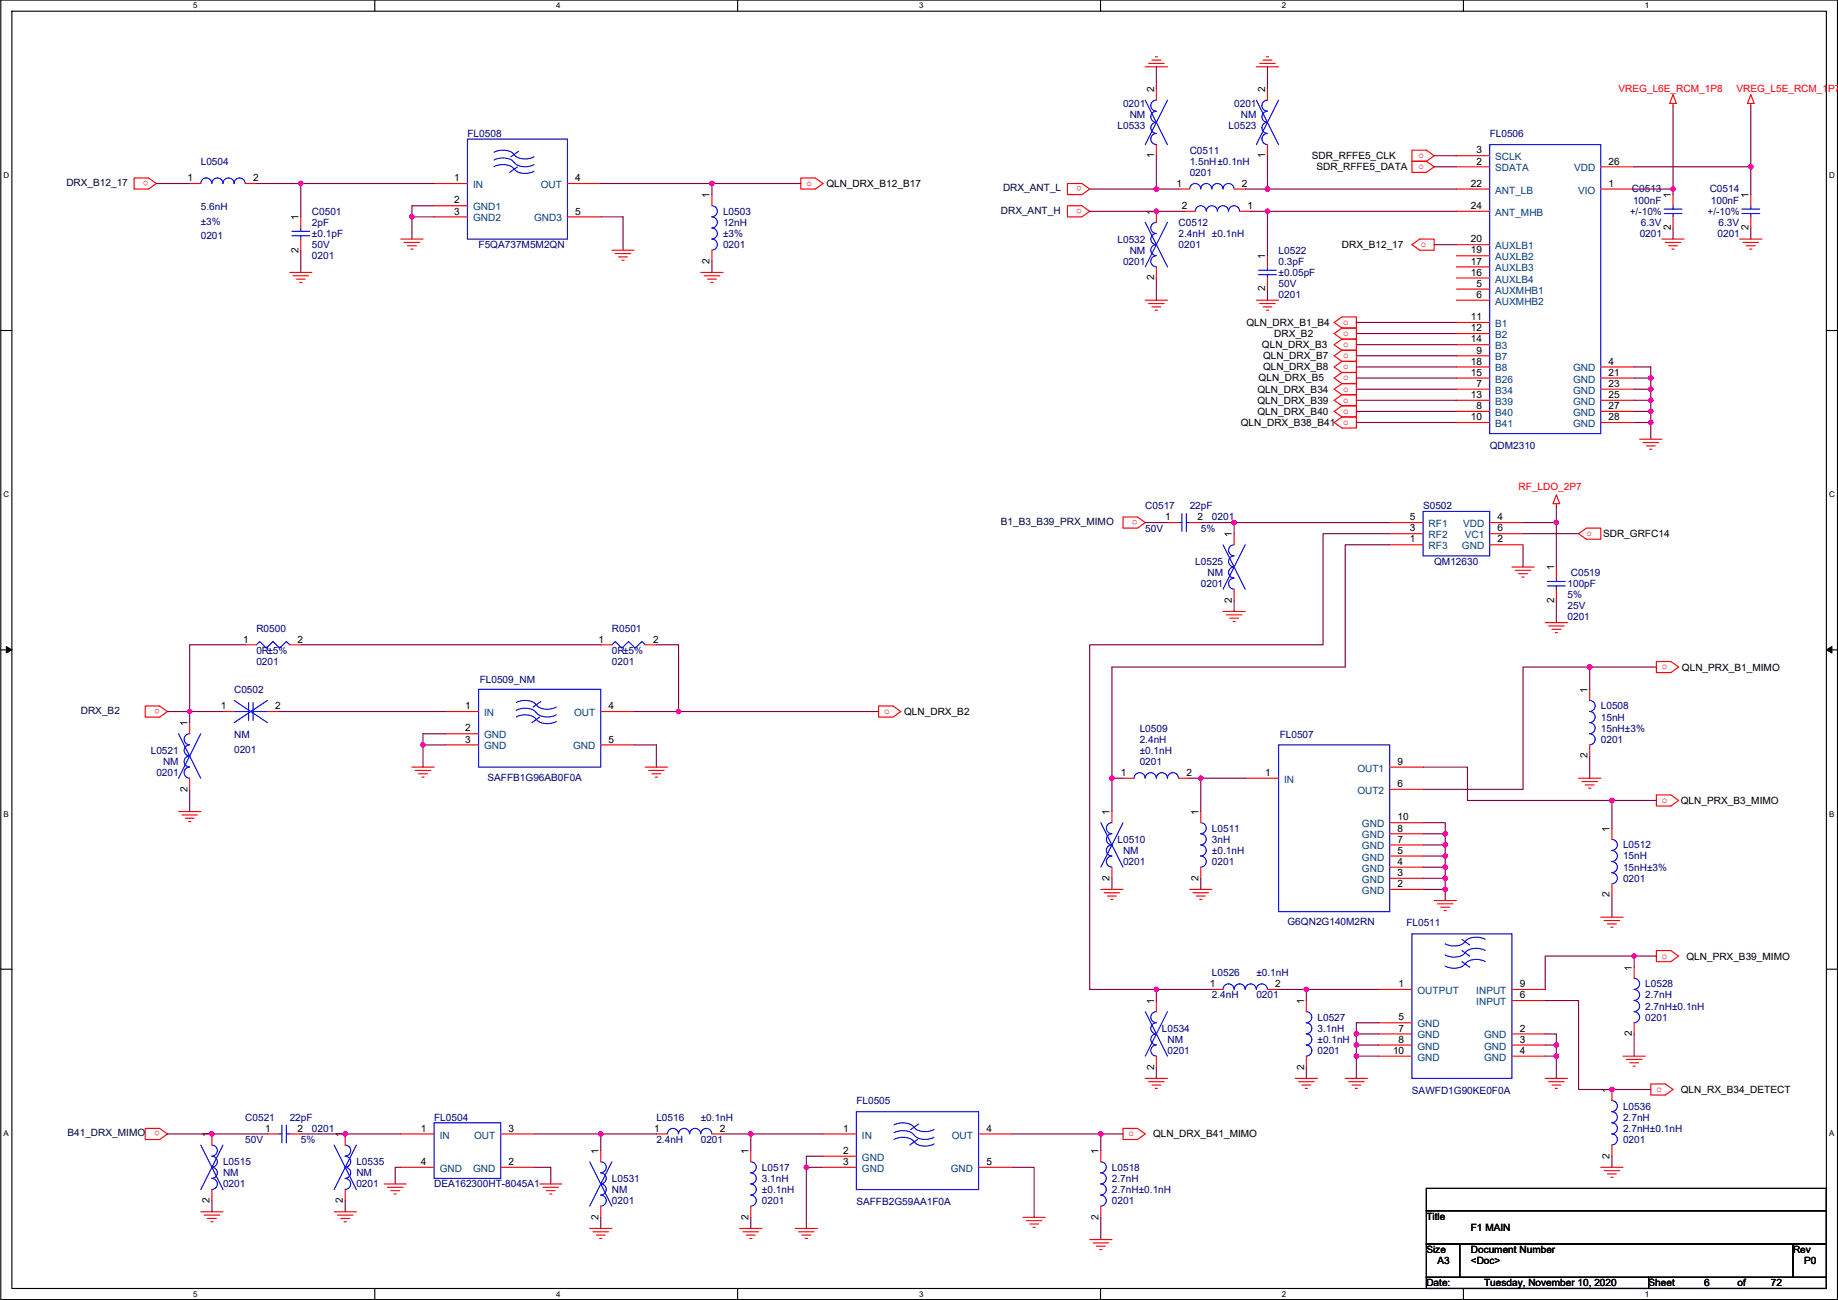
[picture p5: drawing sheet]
<svg xmlns="http://www.w3.org/2000/svg" width="420mm" height="297mm" viewBox="0 0 420 297" stroke-linecap="round" stroke-linejoin="round" font-family="sans-serif">
<path d="M.2 0h419.8v296.9h-419.8zM2.7 2.6h414.8v291.8h-414.8z" fill="none" stroke="#000" stroke-width=".25"/>
<g fill="#fff">
<path d="M44.2 .3h1v2h-1z"/>
<path d="M44.2 294.7h1v2h-1z"/>
</g>
<path d="M85.7 0v2.6M85.7 294.4v2.5" fill="none" stroke="#000" stroke-width=".25"/>
<g fill="#fff">
<path d="M127.1 .3h1v2h-1z"/>
<path d="M127.1 294.7h1v2h-1z"/>
</g>
<path d="M168.6 0v2.6M168.6 294.4v2.5" fill="none" stroke="#000" stroke-width=".25"/>
<g fill="#fff">
<path d="M210.1 .3h1v2h-1z"/>
<path d="M210.1 294.7h1v2h-1z"/>
</g>
<path d="M251.6 0v2.6M251.6 294.4v2.5" fill="none" stroke="#000" stroke-width=".25"/>
<g fill="#fff">
<path d="M293 .3h1v2h-1z"/>
<path d="M293 294.7h1v2h-1z"/>
</g>
<path d="M334.5 0v2.6M334.5 294.4v2.5" fill="none" stroke="#000" stroke-width=".25"/>
<g fill="#fff">
<path d="M376 .3h1v2h-1z"/>
<path d="M376 294.7h1v2h-1z"/>
<path d="M.8 39h1.3v2.1h-1.3z"/>
<path d="M418.1 39h1.3v2.1h-1.3z"/>
<path d="M.8 112h1.3v2h-1.3z"/>
<path d="M418.1 112h1.3v2h-1.3z"/>
</g>
<path d="M.2 75.5h2.5M417.5 75.5h2.5" fill="none" stroke="#000" stroke-width=".25"/>
<g fill="#fff">
<path d="M.8 185h1.2v2h-1.2z"/>
<path d="M418.1 185h1.2v2h-1.2z"/>
</g>
<path d="M.2 148.5h2.5M417.5 148.5h2.5" fill="none" stroke="#000" stroke-width=".25"/>
<path d="M1.4 147.7l1.3 .8-1.3 .7zM417.5 148.5l1.3-.8v1.5z" fill="#000" stroke="#000" stroke-width=".23"/>
<g fill="#fff">
<path d="M.8 257.9h1.2v2h-1.2z"/>
<path d="M418.1 257.9h1.2v2h-1.2z"/>
</g>
<path d="M.2 221.4h2.5M417.5 221.4h2.5M326.1 271.5h91.4v5.1h-91.4zM326.1 276.6h91.4v7.6h-91.4zM326.1 291.9h50.8v2.5h-50.8zM326.1 284.2h7.6v7.7h-7.6zM333.7 284.2h76.2v7.7h-76.2zM376.9 291.9h40.6v2.5h-40.6zM409.9 284.2h7.6v7.7h-7.6z" fill="none" stroke="#000" stroke-width=".25"/>
<g fill="none" stroke="#f00" stroke-width=".25">
<path d="M261.8 15.3h5.1M262.6 14.5h3.5M263.3 13.7h2.1M264.1 13h.5M287.2 15.3h5.1M288 14.5h3.5M288.7 13.7h2.1M289.5 13h.5M264.3 33v2.6M264.3 20.3v2.6M289.7 33v2.6M289.7 20.3v2.6"/>
<path d="M322.8 34.3h3.3l1.7 1.3-1.7 1.3h-3.3zM322.8 36.9h3.3l1.7 1.2-1.7 1.3h-3.3zM332.9 38.1h7.6M332.9 35.6h7.6M365.9 38.1h7.7M382.4 23.6v.6M382.4 21.6l.8 2h-1.5zM400.2 23.6v.6M400.2 21.6l.8 2h-1.5zM30.7 40.7h3.3l1.7 1.2-1.7 1.3h-3.3zM43.4 41.9h2.5M56.1 41.9h2.5"/>
<path d="M68.8 49.6v2.5M68.8 54.6v2.6M91.6 54.6h5.1M92.4 55.4h3.5M93.1 56.2h2.1M93.9 56.9h.5M99.2 41.9h7.7M99.2 49.6h7.7M99.2 47h7.7M129.7 41.9h7.6M129.7 49.6h7.6M139.9 57.2h5.1"/>
<path d="M140.6 57.9h3.6M141.4 58.7h2M142.2 59.5h.5M162.7 44.5v2.5M162.7 57.2v2.5M183.1 40.7h3.3l1.7 1.2-1.7 1.3h-3.3zM244 41.9h3.3l1.8 1.3-1.8 1.3h-3.3zM244 47h3.3l1.8 1.3-1.8 1.3h-3.3zM264.3 48.3v2.5M269.4 43.2h2.6M270.7 48.3h2.5M282.1 43.2h2.6"/>
<path d="M283.4 48.3h2.5M289.7 58.4v2.6M322.8 55.9l1.7-1.3h3.3v2.6h-3.3zM332.9 55.9h7.6M332.9 58.4h7.6M332.9 43.2h7.6M332.9 48.3h7.6M365.9 43.2h7.7M379.9 54.6h5.1M380.7 55.4h3.5M381.4 56.2h2.1M382.2 56.9h.5"/>
<path d="M382.4 44.5v2.5M382.4 49.6v2.5M397.7 54.6h5.1M398.5 55.4h3.5M399.2 56.2h2M400 56.9h.5M400.2 44.5v2.5M400.2 49.6v2.5M66.2 62.3h5.1M67 63h3.5M67.7 63.8h2.1M68.5 64.5h.5"/>
<path d="M160.2 62.3h5.1M161 63h3.5M161.7 63.8h2.1M162.5 64.5h.5M261.8 68.6h5.1M262.6 69.4h3.5M263.3 70.1h2.1M264.1 70.9h.5M264.3 61v2.5M287.2 68.6h5.1M288 69.4h3.5M288.7 70.1h2.1"/>
<path d="M289.5 70.9h.5M289.7 63.5v2.6M305 73.7l1.8-1.3h3.3v2.6h-3.3zM306.8 75h3.3v2.5h-3.3M306.8 77.5h3.3v2.5h-3.3M306.8 75l-1.8 1.2 1.8 1.3M306.8 77.5l-1.8 1.3 1.8 1.2M332.9 66.1h7.6M332.9 78.8h7.6M332.9 68.6h7.6M332.9 73.7h7.6M332.9 76.2h7.6"/>
<path d="M332.9 63.5h7.6M332.9 61h7.6M305 96.5l1.8-1.2h3.3v2.5h-3.3zM306.8 80h3.3v2.6h-3.3M306.8 82.6h3.3v2.5h-3.3M306.8 85.1h3.3v2.6h-3.3M306.8 87.7h3.3v2.5h-3.3M306.8 90.2h3.3v2.5h-3.3M306.8 92.7h3.3v2.6h-3.3M306.8 80l-1.8 1.3 1.8 1.3M306.8 82.6l-1.8 1.2 1.8 1.3M306.8 85.1l-1.8 1.3 1.8 1.3"/>
<path d="M306.8 87.7l-1.8 1.2 1.8 1.3M306.8 90.2l-1.8 1.3 1.8 1.2M306.8 92.7l-1.8 1.3 1.8 1.3M332.9 94h7.6M332.9 96.5h7.6M332.9 81.3h7.6M332.9 88.9h7.6M332.9 91.5h7.6M332.9 83.8h7.6M332.9 86.4h7.6M365.9 83.8h7.7M365.9 86.4h7.7"/>
<path d="M365.9 88.9h7.7M365.9 91.5h7.7M365.9 94h7.7M365.9 96.5h7.7M256.7 118.1h3.3l1.8 1.3-1.8 1.3h-3.3zM266.9 119.4h2.5M272 119.4h2.5M317.7 119.4h7.6M340.5 119.4h7.7M355.8 115.1v.5M355.8 113.1l.7 2h-1.5zM374.8 100.4h5.1"/>
<path d="M375.6 101.1h3.5M376.4 101.9h2M377.1 102.6h.5M279.6 139.7h5.1M282.1 121.9v2.6M282.1 134.6v2.6M317.7 121.9h7.6M317.7 124.5h7.6M340.5 121.9h7.7M340.5 124.5h7.7M345.6 129.6h5.1M346.4 130.3h3.5"/>
<path d="M347.1 131.1h2.1M347.9 131.8h.5M355.8 129.6v2.5M355.8 134.6v2.6M360.9 121.9l1.7-1.2h3.3v2.5h-3.3zM56.1 147.3h2.5M66.2 147.3h2.6M137.3 147.3h2.6M147.5 147.3h2.5M280.3 140.5h3.6M281.1 141.2h2M281.9 142h.5"/>
<path d="M353.2 142.3h5.1M354 143h3.6M354.8 143.8h2M355.5 144.5h.5M363.4 157.5v2.5M378.6 151.2h3.3l1.8 1.2-1.8 1.3h-3.3zM33.2 161.3h3.3l1.8 1.3-1.8 1.3h-3.3zM43.4 165.1v2.6M43.4 177.8v2.6M51 162.6h2.5M61.1 162.6h2.6M94.2 175.3h5"/>
<path d="M94.9 176h3.6M95.7 176.8h2M96.4 177.6h.6M101.8 162.6h7.6M101.8 167.7h7.6M101.8 170.2h7.6M137.3 162.6h7.7M137.3 170.2h7.7M147.5 175.3h5.1M148.3 176h3.5M149 176.8h2.1M149.8 177.6h.5"/>
<path d="M200.8 161.3h3.3l1.8 1.3-1.8 1.3h-3.3zM256.7 177.8h2.6M269.4 177.8h2.6M284.7 177.8h7.6M317.7 175.3h7.6M360.9 177.8h5M361.6 178.6h3.6M362.4 179.3h2M363.4 170.2v2.5M40.8 185.4h5.1M41.6 186.2h3.5M42.3 187h2.1"/>
<path d="M43.1 187.7h.5M254.2 185.4v2.6M254.2 198.1v2.6M274.5 185.4v2.6M274.5 198.1v2.6M317.7 198.1h7.6M317.7 195.6h7.6M317.7 193.1h7.6M317.7 190.5h7.6M317.7 180.4h7.6M317.7 188h7.6M363.1 180.1h.6"/>
<path d="M368.5 189.3v2.5M378.6 181.6h3.3l1.8 1.3-1.8 1.3h-3.3zM251.6 203.2h5.1M252.4 204h3.6M253.2 204.7h2M253.9 205.5h.5M272 203.2h5M272.7 204h3.6M273.5 204.7h2M274.2 205.5h.6M317.7 203.2h7.6M317.7 200.7h7.6"/>
<path d="M327.8 205.8h5.1M328.6 206.5h3.6M329.4 207.3h2M330.1 208h.5M365.9 209.6h5.1M366.7 210.3h3.6M367.5 211.1h2M368.2 211.9h.5M368.5 202v2.5M378.6 217.2h3.3l1.8 1.3-1.8 1.2h-3.3zM264.3 228.6v2.6M277 226.1h2.6"/>
<path d="M289.7 226.1h2.6M298.6 228.6v2.6M315.1 226.1h7.7M315.1 233.7h7.7M315.1 236.2h7.7M315.1 238.8h7.7M345.6 236.2h7.6M345.6 238.8h7.6M345.6 228.6h7.6M345.6 226.1h7.6M373.6 221v2.5M373.6 233.7v2.5"/>
<path d="M33.2 257.8h3.3l1.8 1.3-1.8 1.3h-3.3zM48.4 259.1v2.5M61.1 259.1h2.6M66.2 259.1h2.6M78.9 259.1v2.5M91.6 259.1h7.6M114.5 259.1h7.6M150 259.1h2.6M162.7 259.1h2.6M188.1 259.1h7.7M223.7 259.1h7.6M256.7 257.8h3.3l1.8 1.3-1.8 1.3h-3.3z"/>
<path d="M261.8 246.4h5.1M262.6 247.2h3.5M263.3 247.9h2.1M264.1 248.7h.5M264.3 241.3v2.6M296.1 246.4h5.1M296.9 247.2h3.5M297.6 247.9h2M298.4 248.7h.5M298.6 241.3v2.6M307.5 246.4h5.1M308.3 247.2h3.5"/>
<path d="M309 247.9h2.1M309.8 248.7h.5M315.1 241.3h7.7M345.6 241.3h7.6M353.2 246.4h5.1M354 247.2h3.6M354.8 247.9h2M355.5 248.7h.5M368.5 248.9v2.6M371 241.3h5.1M371.8 242.1h3.5M372.5 242.8h2.1"/>
<path d="M373.3 243.6h.5M377.4 247.7h3.3l1.7 1.2-1.7 1.3h-3.3zM45.9 276.9h5.1M46.7 277.6h3.5M47.4 278.4h2.1M48.2 279.2h.5M48.4 271.8v2.5M76.4 276.9h5.1M77.1 277.6h3.6M77.9 278.4h2M78.7 279.2h.5M78.9 271.8v2.5"/>
<path d="M87.8 270.5h5.1M88.6 271.3h3.5M89.3 272.1h2.1M90.1 272.8h.5M91.6 266.7h7.6M114.5 266.7h7.6M123.4 270.5h5M124.1 271.3h3.6M124.9 272.1h2M125.7 272.8h.5M137.3 262.9v2.6M137.3 275.6v2.6"/>
<path d="M171.6 262.9v2.6M171.6 275.6v2.6M188.1 264.2h7.7M188.1 266.7h7.7M223.7 266.7h7.6M233.9 278.2h5M234.6 278.9h3.6M235.4 279.7h2M251.6 262.9v2.6M251.6 275.6v2.6M365.9 266.7h5.1M366.7 267.5h3.6"/>
<path d="M367.5 268.2h2M368.2 269h.5M368.5 261.6v2.6M134.8 280.7h5.1M135.6 281.5h3.5M136.3 282.2h2.1M137.1 283h.5M169.1 280.7h5.1M169.9 281.5h3.5M170.6 282.2h2M171.4 283h.5M181.8 280.7h5.1"/>
<path d="M182.6 281.5h3.5M183.3 282.2h2M184.1 283h.5M236.1 280.4h.6M249.1 283.2h5.1M249.9 284h3.5M250.6 284.8h2.1M251.4 285.5h.5"/>
</g>
<g fill="none" stroke="#00f" stroke-width=".25">
<path d="M106.9 31.8h22.8v22.8h-22.8zM112.9 34.8a4.2 4.2 0 0 1 4.4 .2l.1 .3M112.9 38.1a4.2 4.2 0 0 1 4.4 .2l.1 .3M112.9 36.6a4.2 4.2 0 0 1 4.4 .2l.1 .3M117.6 37.1a3.7 3.7 0 0 0 4.5 .5M117.6 38.6a3.7 3.7 0 0 0 4.5 .5M117.6 35.3a3.7 3.7 0 0 0 4.5 .5M118.3 38.1l-1.8 1.3M118.5 34.6l-1.7 1.2M261.8 22.9l5.1 10.1M264.3 30.5a1.26 1.26 0 0 0-1.2 1.3 1.26 1.26 0 0 0 1.2 1.2M264.3 25.4a1.27 1.27 0 0 0-1.2 1.3 1.27 1.27 0 0 0 1.2 1.3 1.26 1.26 0 0 0-1.2 1.2 1.26 1.26 0 0 0 1.2 1.3"/>
<path d="M264.3 22.9a1.26 1.26 0 0 0-1.2 1.2 1.26 1.26 0 0 0 1.2 1.3M266.9 22.9l-5.1 10.1M287.2 22.9l5.1 10.1M289.7 30.5a1.26 1.26 0 0 0-1.2 1.3 1.26 1.26 0 0 0 1.2 1.2M289.7 25.4a1.27 1.27 0 0 0-1.2 1.3 1.27 1.27 0 0 0 1.2 1.3 1.26 1.26 0 0 0-1.2 1.2 1.26 1.26 0 0 0 1.2 1.3M289.7 22.9a1.26 1.26 0 0 0-1.2 1.2 1.26 1.26 0 0 0 1.2 1.3M292.3 22.9l-5.1 10.1M340.5 33h25.4v66.1h-25.4zM45.9 41.9a1.26 1.26 0 0 1 1.3-1.2 1.26 1.26 0 0 1 1.2 1.2M48.4 41.9a1.26 1.26 0 0 1 1.3-1.2 1.26 1.26 0 0 1 1.3 1.2 1.27 1.27 0 0 1 1.2-1.2 1.27 1.27 0 0 1 1.3 1.2 1.27 1.27 0 0 1 1.3-1.2 1.27 1.27 0 0 1 1.2 1.2M66.7 52.9h4.1M66.7 53.9h4.1"/>
<path d="M68.8 52.1v.8M68.8 53.9v.7M162.7 47a1.26 1.26 0 0 1 1.3 1.3 1.26 1.26 0 0 1-1.3 1.2 1.27 1.27 0 0 1 1.3 1.3 1.27 1.27 0 0 1-1.3 1.3M162.7 52.1a1.26 1.26 0 0 1 1.3 1.3 1.26 1.26 0 0 1-1.3 1.2 1.27 1.27 0 0 1 1.3 1.3 1.27 1.27 0 0 1-1.3 1.3M261.8 50.8l5.1 10.2M264.3 50.8a1.26 1.26 0 0 0-1.2 1.3 1.26 1.26 0 0 0 1.2 1.2M264.3 53.4a1.26 1.26 0 0 0-1.2 1.2 1.26 1.26 0 0 0 1.2 1.3 1.27 1.27 0 0 0-1.2 1.2 1.27 1.27 0 0 0 1.2 1.3M264.3 58.4a1.26 1.26 0 0 0-1.2 1.3 1.26 1.26 0 0 0 1.2 1.3M266.9 50.8l-5.1 10.2M272 43.2a1.26 1.26 0 0 1 1.2-1.3 1.26 1.26 0 0 1 1.3 1.3 1.27 1.27 0 0 1 1.2-1.3 1.27 1.27 0 0 1 1.3 1.3M273.2 48.3a1.27 1.27 0 0 1 1.3-1.3 1.27 1.27 0 0 1 1.3 1.3 1.27 1.27 0 0 1 1.2-1.3 1.27 1.27 0 0 1 1.3 1.3 1.27 1.27 0 0 1 1.3-1.3 1.27 1.27 0 0 1 1.2 1.3 1.26 1.26 0 0 1 1.3-1.3 1.26 1.26 0 0 1 1.3 1.3M277 43.2a1.26 1.26 0 0 1 1.3-1.3 1.26 1.26 0 0 1 1.3 1.3 1.27 1.27 0 0 1 1.2-1.3 1.27 1.27 0 0 1 1.3 1.3"/>
<path d="M380.4 47.8h4.1M380.4 48.8h4.1M382.4 47v.8M382.4 48.8v.8M398.2 47.8h4.1M398.2 48.8h4.1M400.2 47v.8M400.2 48.8v.8M287.7 61.7h4.1M287.7 62.8h4.1M289.7 61v.7M289.7 62.8v.7"/>
<path d="M269.4 119.4h.8M270.2 117.4v4M271.2 117.4v4M271.2 119.4h.8M325.3 116.9h15.2v10.1h-15.2zM279.6 124.5l5.1 10.1M282.1 124.5a1.26 1.26 0 0 0-1.3 1.2 1.26 1.26 0 0 0 1.3 1.3M282.1 127a1.26 1.26 0 0 0-1.3 1.3 1.26 1.26 0 0 0 1.3 1.2 1.27 1.27 0 0 0-1.3 1.3 1.27 1.27 0 0 0 1.3 1.3M282.1 132.1a1.26 1.26 0 0 0-1.3 1.3 1.26 1.26 0 0 0 1.3 1.2M284.7 124.5l-5.1 10.1M353.7 132.9h4.1M353.7 133.9h4.1"/>
<path d="M355.8 132.1v.8M355.8 133.9v.7M58.6 147.3l.8-.7 1.5 1.5 1.5-1.5 1.5 1.5 1.6-1.5 .7 .7M109.4 157.5h27.9v17.8h-27.9zM139.9 147.3l.7-.7 1.6 1.5 1.5-1.5 1.5 1.5 1.5-1.5 .8 .7M40.8 167.7l5.1 10.1M43.3 167.7a1.26 1.26 0 0 0-1.2 1.2 1.26 1.26 0 0 0 1.2 1.3 1.27 1.27 0 0 0-1.2 1.3 1.27 1.27 0 0 0 1.2 1.2M43.3 172.7a1.26 1.26 0 0 0-1.2 1.3 1.26 1.26 0 0 0 1.2 1.3 1.27 1.27 0 0 0-1.2 1.2 1.27 1.27 0 0 0 1.2 1.3M45.9 167.7l-5.1 10.1M53.5 160l7.6 5.1M53.5 162.6h3.3M56.8 160.5v4.1"/>
<path d="M57.8 160.5v4.1M57.8 162.6h3.3M61.1 160l-7.6 5.1M118 160.5a4.2 4.2 0 0 1 4.3 .3l.2 .2M118 163.8a4.2 4.2 0 0 1 4.3 .3l.2 .2M118 162.3a4.2 4.2 0 0 1 4.3 .2l.2 .3M122.6 164.3a3.7 3.7 0 0 0 4.6 .5M122.6 161a3.7 3.7 0 0 0 4.6 .5M122.6 162.8a3.7 3.7 0 0 0 4.6 .5M123.4 163.9l-1.8 1.2M123.6 160.3l-1.8 1.3M259.3 177.8a1.26 1.26 0 0 1 1.2-1.2 1.26 1.26 0 0 1 1.3 1.2 1.27 1.27 0 0 1 1.2-1.2 1.27 1.27 0 0 1 1.3 1.2 1.27 1.27 0 0 1 1.3-1.2 1.27 1.27 0 0 1 1.3 1.2 1.27 1.27 0 0 1 1.2-1.2 1.27 1.27 0 0 1 1.3 1.2"/>
<path d="M292.3 170.2h25.4v38.1h-25.4zM363.4 160a1.26 1.26 0 0 1 1.2 1.3 1.26 1.26 0 0 1-1.2 1.3 1.27 1.27 0 0 1 1.2 1.2 1.27 1.27 0 0 1-1.2 1.3 1.27 1.27 0 0 1 1.2 1.3 1.27 1.27 0 0 1-1.2 1.2M363.4 167.7a1.26 1.26 0 0 1 1.2 1.2 1.26 1.26 0 0 1-1.2 1.3M251.6 188l5.1 10.1M254.2 188a1.26 1.26 0 0 0-1.3 1.2 1.26 1.26 0 0 0 1.3 1.3M254.2 190.5a1.26 1.26 0 0 0-1.3 1.3 1.26 1.26 0 0 0 1.3 1.2 1.27 1.27 0 0 0-1.3 1.3 1.27 1.27 0 0 0 1.3 1.3M254.2 195.6a1.26 1.26 0 0 0-1.3 1.3 1.26 1.26 0 0 0 1.3 1.2M256.7 188l-5.1 10.1M274.5 188a1.26 1.26 0 0 1 1.2 1.2 1.26 1.26 0 0 1-1.2 1.3M274.5 190.5a1.26 1.26 0 0 1 1.2 1.3 1.26 1.26 0 0 1-1.2 1.2 1.27 1.27 0 0 1 1.2 1.3 1.27 1.27 0 0 1-1.2 1.3M274.5 195.6a1.26 1.26 0 0 1 1.2 1.3 1.26 1.26 0 0 1-1.2 1.2M368.5 191.8a1.26 1.26 0 0 1 1.2 1.3 1.26 1.26 0 0 1-1.2 1.2 1.27 1.27 0 0 1 1.2 1.3 1.27 1.27 0 0 1-1.2 1.2 1.27 1.27 0 0 1 1.2 1.3 1.27 1.27 0 0 1-1.2 1.3 1.27 1.27 0 0 1 1.2 1.3 1.27 1.27 0 0 1-1.2 1.2"/>
<path d="M322.8 213.4h22.8v33h-22.8zM334.2 214.7l1.8 1.2M334.2 217.2l1.8 1.3M334.2 219.7l1.8 1.3M334.9 215.1a3.7 3.7 0 0 1-4.5 .5M334.9 217.7a3.7 3.7 0 0 1-4.5 .5M339.5 214.6a4.2 4.2 0 0 0-4.3 .3l-.2 .2M339.5 217.2a4.2 4.2 0 0 0-4.3 .2l-.2 .3M339.5 219.7a4.2 4.2 0 0 0-4.3 .2l-.2 .3M261.8 231.2l5.1 10.1M264.3 231.2a1.26 1.26 0 0 0-1.2 1.2 1.26 1.26 0 0 0 1.2 1.3 1.27 1.27 0 0 0-1.2 1.3 1.27 1.27 0 0 0 1.2 1.2M264.3 236.2a1.26 1.26 0 0 0-1.2 1.3 1.26 1.26 0 0 0 1.2 1.3 1.27 1.27 0 0 0-1.2 1.2 1.27 1.27 0 0 0 1.2 1.3"/>
<path d="M266.9 231.2l-5.1 10.1M282.1 226.1a1.26 1.26 0 0 0-1.3-1.3 1.26 1.26 0 0 0-1.2 1.3M289.7 226.1a1.27 1.27 0 0 0-1.3-1.3 1.27 1.27 0 0 0-1.2 1.3 1.27 1.27 0 0 0-1.3-1.3 1.27 1.27 0 0 0-1.3 1.3 1.26 1.26 0 0 0-1.2-1.3 1.26 1.26 0 0 0-1.3 1.3M298.6 231.2a1.26 1.26 0 0 1 1.3 1.2 1.26 1.26 0 0 1-1.3 1.3 1.27 1.27 0 0 1 1.3 1.2 1.27 1.27 0 0 1-1.3 1.3M298.6 236.2a1.26 1.26 0 0 1 1.3 1.3 1.26 1.26 0 0 1-1.3 1.3 1.27 1.27 0 0 1 1.3 1.2 1.27 1.27 0 0 1-1.3 1.3M334.9 220.2a3.7 3.7 0 0 1-4.5 .5M373.5 223.5a1.26 1.26 0 0 1 1.3 1.3 1.26 1.26 0 0 1-1.3 1.3 1.27 1.27 0 0 1 1.3 1.2 1.27 1.27 0 0 1-1.3 1.3 1.27 1.27 0 0 1 1.3 1.3 1.27 1.27 0 0 1-1.3 1.2 1.27 1.27 0 0 1 1.3 1.3 1.27 1.27 0 0 1-1.3 1.3M63.7 259.1h.7M64.4 257.1v4M65.5 257.1v4M65.5 259.1h.7M99.2 256.6h15.3v12.7h-15.3z"/>
<path d="M157.6 259.1a1.27 1.27 0 0 0-1.2-1.3 1.27 1.27 0 0 0-1.3 1.3 1.26 1.26 0 0 0-1.3-1.3 1.26 1.26 0 0 0-1.2 1.3M162.7 259.1a1.27 1.27 0 0 0-1.3-1.3 1.27 1.27 0 0 0-1.2 1.3 1.26 1.26 0 0 0-1.3-1.3 1.26 1.26 0 0 0-1.2 1.3M195.8 254h27.9v17.8h-27.9zM204.4 257a4.2 4.2 0 0 1 4.3 .3l.2 .3M204.4 258.8a4.2 4.2 0 0 1 4.3 .3l.2 .2M209 257.6a3.7 3.7 0 0 0 4.5 .5M209 259.3a3.7 3.7 0 0 0 4.5 .5M210 256.8l-1.8 1.3M368.5 251.5a1.26 1.26 0 0 1 1.2 1.2 1.26 1.26 0 0 1-1.2 1.3 1.27 1.27 0 0 1 1.2 1.3 1.27 1.27 0 0 1-1.2 1.2 1.27 1.27 0 0 1 1.2 1.3 1.27 1.27 0 0 1-1.2 1.3M368.5 259.1a1.26 1.26 0 0 1 1.2 1.3 1.26 1.26 0 0 1-1.2 1.2M45.9 261.6l5.1 10.2M48.4 261.6a1.26 1.26 0 0 1 1.3 1.3 1.26 1.26 0 0 1-1.3 1.3"/>
<path d="M48.4 264.2a1.26 1.26 0 0 1 1.3 1.2 1.26 1.26 0 0 1-1.3 1.3 1.27 1.27 0 0 1 1.3 1.3 1.27 1.27 0 0 1-1.3 1.2M48.4 269.3a1.26 1.26 0 0 1 1.3 1.2 1.26 1.26 0 0 1-1.3 1.3M51 261.6l-5.1 10.2M76.4 261.6l5.1 10.2M78.9 261.6a1.26 1.26 0 0 1 1.3 1.3 1.26 1.26 0 0 1-1.3 1.3M78.9 264.2a1.26 1.26 0 0 1 1.3 1.2 1.26 1.26 0 0 1-1.3 1.3 1.27 1.27 0 0 1 1.3 1.3 1.27 1.27 0 0 1-1.3 1.2M78.9 269.3a1.26 1.26 0 0 1 1.3 1.2 1.26 1.26 0 0 1-1.3 1.3M81.5 261.6l-5.1 10.2M134.8 265.5l5.1 10.1M137.3 265.5a1.26 1.26 0 0 1 1.3 1.2 1.26 1.26 0 0 1-1.3 1.3 1.27 1.27 0 0 1 1.3 1.2 1.27 1.27 0 0 1-1.3 1.3M137.3 270.5a1.26 1.26 0 0 1 1.3 1.3 1.26 1.26 0 0 1-1.3 1.2 1.27 1.27 0 0 1 1.3 1.3 1.27 1.27 0 0 1-1.3 1.3M139.9 265.5l-5.1 10.1"/>
<path d="M171.6 265.5a1.26 1.26 0 0 1 1.3 1.2 1.26 1.26 0 0 1-1.3 1.3 1.27 1.27 0 0 1 1.3 1.2 1.27 1.27 0 0 1-1.3 1.3M171.6 270.5a1.26 1.26 0 0 1 1.3 1.3 1.26 1.26 0 0 1-1.3 1.2 1.27 1.27 0 0 1 1.3 1.3 1.27 1.27 0 0 1-1.3 1.3M204.4 260.4a4.2 4.2 0 0 1 4.3 .2l.2 .3M209 260.9a3.7 3.7 0 0 0 4.5 .5M209.7 260.4l-1.7 1.2M251.6 265.5a1.26 1.26 0 0 1 1.3 1.2 1.26 1.26 0 0 1-1.3 1.3 1.27 1.27 0 0 1 1.3 1.2 1.27 1.27 0 0 1-1.3 1.3M251.6 270.5a1.26 1.26 0 0 1 1.3 1.3 1.26 1.26 0 0 1-1.3 1.2 1.27 1.27 0 0 1 1.3 1.3 1.27 1.27 0 0 1-1.3 1.3"/>
</g>
<g fill="none" stroke="#800040" stroke-width=".25">
<path d="M264.3 15.3v5M289.7 15.3v5M264.3 35.6v7.6M289.7 35.6v7.6M327.8 35.6h5.1M327.8 38.1h5.1M373.6 38.1h26.6M382.4 24.2v19M400.2 24.2v13.9M400.2 38.1v6.4M35.7 41.9h7.7M58.6 41.9h10.2"/>
<path d="M68.8 41.9v7.7M68.8 57.2v5.1M68.8 41.9h30.4M94.2 49.6h5M94.2 49.6v5M99.2 47h-5v2.6M137.3 41.9h25.4M137.3 49.6h5.1v7.6M162.7 59.7v2.6M162.7 41.9v2.6M162.7 41.9h20.4M249.1 48.3h21.6"/>
<path d="M249.1 43.2h15.2M264.3 43.2h5.1M284.7 43.2h5M285.9 48.3h3.8M289.7 48.3v10.1M289.7 48.3h43.2M289.7 43.2h43.2M327.8 55.9h5.1M373.6 43.2h8.8M382.4 43.2v1.3M382.4 52.1v2.5M400.2 52.1v2.5"/>
<path d="M264.3 63.5v5.1M289.7 66.1v2.5M310.1 78.8h22.8M310.1 73.7h22.8M310.1 76.2h22.8M310.1 81.3h22.8M310.1 83.8h22.8M310.1 86.4h22.8M310.1 88.9h22.8M310.1 91.5h22.8M310.1 94h22.8M310.1 96.5h22.8"/>
<path d="M373.6 83.8h3.8v2.6M373.6 86.4h3.8M373.6 88.9h3.8M373.6 91.5h3.8M373.6 94h3.8M373.6 96.5h3.8M377.4 86.4v2.5M377.4 88.9v2.6M377.4 91.5v2.5M377.4 94v2.5M377.4 96.5v3.9M261.8 119.4h5.1"/>
<path d="M274.5 119.4h7.6M317.7 119.4h-35.6v2.5M348.2 119.4h7.6M355.8 115.6v3.8M355.8 119.4v10.2M282.1 137.2v2.5M317.7 121.9h-15.3v25.4h-53.3v78.8h15.2M317.7 124.5h-10.2v27.9h-53.3v25.4M348.2 121.9h12.7M348.2 124.5v5.1M355.8 137.2v5.1M56.1 147.3h-12.7v15.3"/>
<path d="M68.8 147.3h68.5M150 147.3h5.1v15.3M363.4 152.4h15.2M363.4 152.4h-15.2v28h-22.9M363.4 152.4v5.1M38.3 162.6h5.1M43.4 162.6h7.6M43.4 162.6v2.5M63.7 162.6h38.1M96.7 170.2h5.1M96.7 170.2v5.1M101.8 167.7h-5.1v2.5"/>
<path d="M145 170.2h5v5.1M145 162.6h10.1M155.1 162.6h45.7M254.2 177.8v7.6M254.2 177.8h2.5M272 177.8h2.5M274.5 177.8h10.2M274.5 177.8v7.6M325.3 175.3h10.2v7.6h33M363.4 172.7v5.1M43.4 180.4v5M325.3 198.1h5.1v2.6"/>
<path d="M325.3 188h5.1v2.5M325.3 190.5h5.1M325.3 193.1h5.1M325.3 195.6h5.1M330.4 190.5v2.6M330.4 193.1v2.5M330.4 195.6v2.5M368.5 182.9v6.4M368.5 182.9h10.1M254.2 200.7v2.5M274.5 200.7v2.5M325.3 200.7h5.1"/>
<path d="M325.3 203.2h5.1v2.6M330.4 200.7v2.5M368.5 204.5v5.1M373.6 218.5h-20.4v7.6M373.6 218.5v2.5M373.6 218.5h5M264.3 226.1h12.7M264.3 226.1v2.5M292.3 226.1h6.3M298.6 226.1v2.5M298.6 226.1h16.5M315.1 233.7h-5v2.5"/>
<path d="M315.1 236.2h-5v2.6M315.1 238.8h-5v2.5M353.2 228.6h7.7v20.3h16.5M353.2 236.2h2.6v2.6M353.2 238.8h2.6v2.5M373.6 236.2v5.1M38.3 259.1h22.8M68.8 259.1h22.8M122.1 259.1h15.2M137.3 259.1v3.8M137.3 259.1h12.7M165.3 259.1h6.3"/>
<path d="M171.6 259.1v3.8M171.6 259.1h16.5M231.3 259.1h20.3M251.6 259.1v3.8M251.6 259.1h5.1M264.3 243.9v2.5M298.6 243.9v2.5M315.1 241.3h-5v5.1M353.2 241.3h2.6v5.1M48.4 274.3v2.6M78.9 274.3v2.6M91.6 266.7h-1.3v3.8"/>
<path d="M122.1 266.7h3.8v3.8M137.3 278.2v2.5M171.6 278.2v2.5M184.3 266.7h3.8M184.3 266.7v14M188.1 264.2h-3.8v2.5M231.3 266.7h5.1v11.5M251.6 278.2v5M368.5 264.2v2.5"/>
</g>
<g fill="#f0f" stroke="#f0f" stroke-width=".25">
<circle cx="184.3" cy="266.7" r=".5"/>
<circle cx="330.4" cy="193" r=".5"/>
<circle cx="330.4" cy="190.5" r=".5"/>
<circle cx="330.4" cy="195.6" r=".5"/>
<circle cx="330.4" cy="198.1" r=".5"/>
<circle cx="368.5" cy="182.9" r=".5"/>
<circle cx="382.4" cy="43.2" r=".5"/>
<circle cx="400.2" cy="38.1" r=".5"/>
<circle cx="377.4" cy="86.4" r=".5"/>
<circle cx="377.4" cy="88.9" r=".5"/>
<circle cx="377.4" cy="91.4" r=".5"/>
<circle cx="377.4" cy="96.5" r=".5"/>
<circle cx="377.4" cy="94" r=".5"/>
<circle cx="68.7" cy="41.9" r=".5"/>
<circle cx="162.7" cy="41.9" r=".5"/>
<circle cx="94.1" cy="49.5" r=".5"/>
<circle cx="96.7" cy="170.2" r=".5"/>
<circle cx="355.8" cy="119.4" r=".5"/>
<circle cx="282.1" cy="119.4" r=".5"/>
<circle cx="254.2" cy="177.8" r=".5"/>
<circle cx="373.5" cy="218.4" r=".5"/>
<circle cx="264.3" cy="226.1" r=".5"/>
<circle cx="155.1" cy="162.6" r=".5"/>
<circle cx="264.3" cy="43.2" r=".5"/>
<circle cx="363.4" cy="152.4" r=".5"/>
<circle cx="298.6" cy="226.1" r=".5"/>
<circle cx="43.3" cy="162.6" r=".5"/>
<circle cx="137.3" cy="259.1" r=".5"/>
<circle cx="171.6" cy="259.1" r=".5"/>
<circle cx="251.6" cy="259.1" r=".5"/>
<circle cx="48.4" cy="259.1" r=".5"/>
<circle cx="78.9" cy="259.1" r=".5"/>
<circle cx="368.5" cy="248.9" r=".5"/>
<circle cx="310" cy="236.2" r=".5"/>
<circle cx="310" cy="238.8" r=".5"/>
<circle cx="310" cy="241.3" r=".5"/>
<circle cx="355.8" cy="238.8" r=".5"/>
<circle cx="355.8" cy="241.3" r=".5"/>
<circle cx="289.7" cy="48.3" r=".5"/>
<circle cx="264.3" cy="48.3" r=".5"/>
<circle cx="289.7" cy="43.2" r=".5"/>
<circle cx="274.5" cy="177.8" r=".5"/>
<circle cx="330.4" cy="200.7" r=".5"/>
<circle cx="330.4" cy="203.2" r=".5"/>
</g>
<g font-size="2.3">
<text x="263.8" y="21.1" transform="rotate(-90 263.8 21.1)">2</text>
<text x="289.2" y="21.1" transform="rotate(-90 289.2 21.1)">2</text>
<text x="337.5" y="35.1">3</text>
<text x="42.9" y="41.4">1</text>
<text x="57.8" y="41.4">2</text>
<text x="103.8" y="41.4">1</text>
<text x="131.5" y="41.4">4</text>
<text x="263.8" y="36.1" transform="rotate(-90 263.8 36.1)">1</text>
<text x="289.2" y="36.1" transform="rotate(-90 289.2 36.1)">1</text>
<text x="299.9" y="36.4">SDR_RFFE5_CLK</text>
<text x="300.9" y="38.9">SDR_RFFE5_DATA</text>
<text x="337.5" y="37.6">2</text>
<text x="367.7" y="37.6">26</text>
<text x="103.8" y="46.5">2</text>
<text x="162.2" y="45.2" transform="rotate(-90 162.2 45.2)">1</text>
<text x="188.9" y="42.7">QLN_DRX_B12_B17</text>
<text x="268.9" y="42.7">1</text>
<text x="270.2" y="47.8">2</text>
<text x="283.9" y="42.7">2</text>
<text x="285.2" y="47.8">1</text>
<text x="336.2" y="42.7">22</text>
<text x="336.2" y="47.8">24</text>
<text x="367.7" y="42.7">1</text>
<text x="381.9" y="45.2" transform="rotate(-90 381.9 45.2)">1</text>
<text x="399.7" y="45.2" transform="rotate(-90 399.7 45.2)">1</text>
<text x="68.2" y="50.3" transform="rotate(-90 68.2 50.3)">1</text>
<text x="103.8" y="49">3</text>
<text x="131.5" y="49">5</text>
<text x="263.8" y="49" transform="rotate(-90 263.8 49)">1</text>
<text x="381.9" y="52.6" transform="rotate(-90 381.9 52.6)">2</text>
<text x="399.7" y="52.6" transform="rotate(-90 399.7 52.6)">2</text>
<text x="68.2" y="57.7" transform="rotate(-90 68.2 57.7)">2</text>
<text x="289.2" y="59.2" transform="rotate(-90 289.2 59.2)">1</text>
<text x="306.8" y="56.7">DRX_B12_17</text>
<text x="336.2" y="55.4">20</text>
<text x="336.2" y="57.9">19</text>
<text x="162.2" y="60.2" transform="rotate(-90 162.2 60.2)">2</text>
<text x="263.8" y="64.1" transform="rotate(-90 263.8 64.1)">2</text>
<text x="336.2" y="63">16</text>
<text x="336.2" y="60.5">17</text>
<text x="337.5" y="65.5">5</text>
<text x="289.2" y="66.6" transform="rotate(-90 289.2 66.6)">2</text>
<text x="337.5" y="68.1">6</text>
<text x="284.9" y="74.5">QLN_DRX_B1_B4</text>
<text x="291.3" y="77">DRX_B2</text>
<text x="336.2" y="73.2">11</text>
<text x="336.2" y="75.7">12</text>
<text x="288.5" y="79.5">QLN_DRX_B3</text>
<text x="288.7" y="82.1">QLN_DRX_B7</text>
<text x="336.2" y="78.2">14</text>
<text x="336.2" y="83.3">18</text>
<text x="337.5" y="80.8">9</text>
<text x="367.7" y="83.3">4</text>
<text x="287.5" y="89.7">QLN_DRX_B34</text>
<text x="287.7" y="87.2">QLN_DRX_B5</text>
<text x="288.7" y="84.6">QLN_DRX_B8</text>
<text x="336.2" y="85.9">15</text>
<text x="337.5" y="88.4">7</text>
<text x="367.7" y="85.9">21</text>
<text x="367.7" y="88.4">23</text>
<text x="287.5" y="92.2">QLN_DRX_B39</text>
<text x="287.5" y="94.8">QLN_DRX_B40</text>
<text x="336.2" y="90.9">13</text>
<text x="337.5" y="93.5">8</text>
<text x="367.7" y="90.9">25</text>
<text x="367.7" y="93.5">27</text>
<text x="283.6" y="97.3">QLN_DRX_B38_B41</text>
<text x="336.2" y="96">10</text>
<text x="367.7" y="96">28</text>
<text x="266.4" y="118.9">1</text>
<text x="273.7" y="118.9">2</text>
<text x="322.3" y="118.9">5</text>
<text x="342.3" y="118.9">4</text>
<text x="281.6" y="122.7" transform="rotate(-90 281.6 122.7)">1</text>
<text x="322.3" y="121.4">3</text>
<text x="322.3" y="124">1</text>
<text x="342.3" y="121.4">6</text>
<text x="342.3" y="124">2</text>
<text x="366.4" y="122.7">SDR_GRFC14</text>
<text x="355.2" y="130.3" transform="rotate(-90 355.2 130.3)">1</text>
<text x="281.6" y="137.7" transform="rotate(-90 281.6 137.7)">2</text>
<text x="355.2" y="137.7" transform="rotate(-90 355.2 137.7)">2</text>
<text x="55.6" y="146.8">1</text>
<text x="68" y="146.8">2</text>
<text x="136.8" y="146.8">1</text>
<text x="149.3" y="146.8">2</text>
<text x="384.5" y="153.2">QLN_PRX_B1_MIMO</text>
<text x="362.9" y="158.3" transform="rotate(-90 362.9 158.3)">1</text>
<text x="42.8" y="165.9" transform="rotate(-90 42.8 165.9)">1</text>
<text x="50.5" y="162.1">1</text>
<text x="62.9" y="162.1">2</text>
<text x="106.4" y="162.1">1</text>
<text x="106.4" y="167.1">2</text>
<text x="139.1" y="162.1">4</text>
<text x="206.7" y="163.4">QLN_DRX_B2</text>
<text x="106.4" y="169.7">3</text>
<text x="139.1" y="169.7">5</text>
<text x="362.9" y="173.3" transform="rotate(-90 362.9 173.3)">2</text>
<text x="256.2" y="177.3">1</text>
<text x="271.2" y="177.3">2</text>
<text x="289.2" y="177.3">1</text>
<text x="319.5" y="174.8">9</text>
<text x="319.5" y="179.8">6</text>
<text x="42.8" y="180.9" transform="rotate(-90 42.8 180.9)">2</text>
<text x="384.2" y="183.7">QLN_PRX_B3_MIMO</text>
<text x="253.6" y="186.2" transform="rotate(-90 253.6 186.2)">1</text>
<text x="274" y="186.2" transform="rotate(-90 274 186.2)">1</text>
<text x="319.5" y="190">8</text>
<text x="319.5" y="187.5">10</text>
<text x="367.9" y="190" transform="rotate(-90 367.9 190)">1</text>
<text x="319.5" y="197.6">4</text>
<text x="319.5" y="195.1">5</text>
<text x="319.5" y="192.5">7</text>
<text x="253.6" y="201.2" transform="rotate(-90 253.6 201.2)">2</text>
<text x="274" y="201.2" transform="rotate(-90 274 201.2)">2</text>
<text x="319.5" y="202.7">2</text>
<text x="319.5" y="200.2">3</text>
<text x="367.9" y="205" transform="rotate(-90 367.9 205)">2</text>
<text x="373" y="221.8" transform="rotate(-90 373 221.8)">1</text>
<text x="385.5" y="219.2">QLN_PRX_B39_MIMO</text>
<text x="276.5" y="225.6">1</text>
<text x="291.5" y="225.6">2</text>
<text x="319.7" y="225.6">1</text>
<text x="347.4" y="225.6">9</text>
<text x="263.8" y="229.4" transform="rotate(-90 263.8 229.4)">1</text>
<text x="298.1" y="229.4" transform="rotate(-90 298.1 229.4)">1</text>
<text x="319.7" y="233.2">5</text>
<text x="347.4" y="228.1">6</text>
<text x="319.7" y="235.7">7</text>
<text x="319.7" y="238.3">8</text>
<text x="347.4" y="235.7">2</text>
<text x="347.4" y="238.3">3</text>
<text x="373" y="236.8" transform="rotate(-90 373 236.8)">2</text>
<text x="263.8" y="244.4" transform="rotate(-90 263.8 244.4)">2</text>
<text x="298.1" y="244.4" transform="rotate(-90 298.1 244.4)">2</text>
<text x="318.4" y="240.8">10</text>
<text x="347.4" y="240.8">4</text>
<text x="367.9" y="249.7" transform="rotate(-90 367.9 249.7)">1</text>
<text x="384.2" y="249.7">QLN_RX_B34_DETECT</text>
<text x="47.9" y="259.9" transform="rotate(-90 47.9 259.9)">1</text>
<text x="60.6" y="258.6">1</text>
<text x="68" y="258.6">2</text>
<text x="78.4" y="259.9" transform="rotate(-90 78.4 259.9)">1</text>
<text x="96.2" y="258.6">1</text>
<text x="116.3" y="258.6">3</text>
<text x="136.8" y="263.7" transform="rotate(-90 136.8 263.7)">1</text>
<text x="149.5" y="258.6">1</text>
<text x="164.5" y="258.6">2</text>
<text x="171.1" y="263.7" transform="rotate(-90 171.1 263.7)">1</text>
<text x="192.7" y="258.6">1</text>
<text x="192.7" y="263.7">2</text>
<text x="225.5" y="258.6">4</text>
<text x="251.1" y="263.7" transform="rotate(-90 251.1 263.7)">1</text>
<text x="263.6" y="259.9">QLN_DRX_B41_MIMO</text>
<text x="96.2" y="266.2">4</text>
<text x="116.3" y="266.2">2</text>
<text x="192.7" y="266.2">3</text>
<text x="225.5" y="266.2">5</text>
<text x="367.9" y="264.7" transform="rotate(-90 367.9 264.7)">2</text>
<text x="47.9" y="274.9" transform="rotate(-90 47.9 274.9)">2</text>
<text x="78.4" y="274.9" transform="rotate(-90 78.4 274.9)">2</text>
<text x="136.8" y="278.7" transform="rotate(-90 136.8 278.7)">2</text>
<text x="171.1" y="278.7" transform="rotate(-90 171.1 278.7)">2</text>
<text x="251.1" y="278.7" transform="rotate(-90 251.1 278.7)">2</text>
<text x="326.1" y="278.7">Title</text>
<text x="336.2" y="281.2">F1 MAIN</text>
<text x="326.1" y="286.3">Size</text>
<text x="336.2" y="286.3">Document Number</text>
<text x="409.9" y="286.3">Rev</text>
<text x="326.1" y="293.9">Date:</text>
<text x="328.6" y="288.8">A3</text>
<text x="336.2" y="288.8">&lt;Doc&gt;</text>
<text x="339.3" y="293.9">Tuesday, November 10, 2020</text>
<text x="376.9" y="293.9">Sheet</text>
<text x="389.6" y="293.9">6</text>
<text x="397.2" y="293.9">of</text>
<text x="404.8" y="293.9">72</text>
<text x="412.4" y="288.8">P0</text>
</g>
<g font-size="2.3" fill="#f00">
<text x="370" y="21.1">VREG_L6E_RCM_1P8</text>
<text x="396.9" y="21.1">VREG_L5E_RCM_1P7</text>
<text x="34" y="41.3" transform="rotate(180 34 41.3)">o</text>
<text x="324.3" y="36.1">o</text>
<text x="324.3" y="38.7">o</text>
<text x="184.3" y="42.5">o</text>
<text x="247.3" y="42.6" transform="rotate(180 247.3 42.6)">o</text>
<text x="247.3" y="47.6" transform="rotate(180 247.3 47.6)">o</text>
<text x="324.8" y="56.5">o</text>
<text x="307" y="76.8">o</text>
<text x="307" y="74.2">o</text>
<text x="307" y="79.3">o</text>
<text x="307" y="81.9">o</text>
<text x="307" y="84.4">o</text>
<text x="307" y="86.9">o</text>
<text x="307" y="89.5">o</text>
<text x="307" y="92">o</text>
<text x="307" y="94.6">o</text>
<text x="307" y="97.1">o</text>
<text x="347.1" y="112.1">RF_LDO_2P7</text>
<text x="260" y="118.8" transform="rotate(180 260 118.8)">o</text>
<text x="362.6" y="122.5">o</text>
<text x="379.9" y="153">o</text>
<text x="36.5" y="161.9" transform="rotate(180 36.5 161.9)">o</text>
<text x="202.1" y="163.1">o</text>
<text x="379.9" y="183.5">o</text>
<text x="379.9" y="219">o</text>
<text x="378.6" y="249.5">o</text>
<text x="36.5" y="258.5" transform="rotate(180 36.5 258.5)">o</text>
<text x="258" y="259.7">o</text>
</g>
<g font-size="2.3" fill="#000080">
<text x="255.4" y="29.5">L0533</text>
<text x="256.7" y="24.4">0201</text>
<text x="258.2" y="27">NM</text>
<text x="280.8" y="29.5">L0523</text>
<text x="282.1" y="24.4">0201</text>
<text x="283.6" y="27">NM</text>
<text x="106.9" y="31.3">FL0508</text>
<text x="272" y="35.1">C0511</text>
<text x="340.5" y="31.3">FL0506</text>
<text x="45.9" y="37.6">L0504</text>
<text x="272" y="37.6">1.5nH±0.1nH</text>
<text x="272" y="40.2">0201</text>
<text x="373.1" y="44">C0513</text>
<text x="373.3" y="46.5">100nF</text>
<text x="390.8" y="44">C0514</text>
<text x="391.1" y="46.5">100nF</text>
<text x="45.9" y="48">5.6nH</text>
<text x="45.9" y="51.4">±3%</text>
<text x="71.3" y="49.1">C0501</text>
<text x="71.3" y="51.6">2pF</text>
<text x="165.3" y="49.1">L0503</text>
<text x="165.3" y="51.6">12nH</text>
<text x="269.4" y="51.6">C0512</text>
<text x="372.5" y="49.1">+/-10%</text>
<text x="375.1" y="51.6">6.3V</text>
<text x="390.3" y="49.1">+/-10%</text>
<text x="392.9" y="51.6">6.3V</text>
<text x="45.9" y="54.7">0201</text>
<text x="71.3" y="59.2">0201</text>
<text x="71.3" y="56.7">50V</text>
<text x="71.3" y="54.1">±0.1pF</text>
<text x="109.4" y="56.7">F5QA737M5M2QN</text>
<text x="165.3" y="54.1">±3%</text>
<text x="165.3" y="56.7">0201</text>
<text x="255.4" y="55.4">L0532</text>
<text x="258.2" y="58">NM</text>
<text x="269.4" y="54.1">2.4nH ±0.1nH</text>
<text x="269.4" y="56.7">0201</text>
<text x="292.3" y="58">L0522</text>
<text x="374.8" y="54.1">0201</text>
<text x="392.6" y="54.1">0201</text>
<text x="256.7" y="60.5">0201</text>
<text x="292.3" y="60.5">0.3pF</text>
<text x="292.3" y="65.6">50V</text>
<text x="292.3" y="63">±0.05pF</text>
<text x="292.3" y="68.1">0201</text>
<text x="340.5" y="102.7">QDM2310</text>
<text x="261.8" y="116.4">C0517</text>
<text x="272" y="116.4">22pF</text>
<text x="277" y="118.9">0201</text>
<text x="325.3" y="116.4">S0502</text>
<text x="261.8" y="121.5">50V</text>
<text x="274.5" y="121.5">5%</text>
<text x="273.2" y="129.1">L0525</text>
<text x="276" y="131.6">NM</text>
<text x="327.8" y="129.1">QM12630</text>
<text x="359.1" y="131.6">C0519</text>
<text x="274.5" y="134.2">0201</text>
<text x="358.3" y="134.2">100pF</text>
<text x="358.3" y="136.7">5%</text>
<text x="358.3" y="141.8">0201</text>
<text x="358.3" y="139.2">25V</text>
<text x="58.6" y="144.3">R0500</text>
<text x="58.6" y="149.4">0R±5%</text>
<text x="139.9" y="144.3">R0501</text>
<text x="139.9" y="149.4">0R±5%</text>
<text x="58.6" y="151.9">0201</text>
<text x="109.7" y="156">FL0509_NM</text>
<text x="139.9" y="151.9">0201</text>
<text x="53.5" y="158.3">C0502</text>
<text x="260.5" y="167.2">L0509</text>
<text x="365.9" y="162.1">L0508</text>
<text x="365.9" y="164.6">15nH</text>
<text x="365.9" y="167.2">15nH±3%</text>
<text x="34.5" y="172.3">L0521</text>
<text x="53.5" y="168.7">NM</text>
<text x="53.5" y="172">0201</text>
<text x="260.5" y="169.7">2.4nH</text>
<text x="260.5" y="172.3">±0.1nH</text>
<text x="292.5" y="168.7">FL0507</text>
<text x="365.9" y="169.7">0201</text>
<text x="35.7" y="177.3">0201</text>
<text x="37.3" y="174.8">NM</text>
<text x="111.4" y="178.4">SAFFB1G96AB0F0A</text>
<text x="260.5" y="174.8">0201</text>
<text x="277" y="190">L0511</text>
<text x="255.4" y="192.6">L0510</text>
<text x="256.7" y="195.1">NM</text>
<text x="256.7" y="197.7">0201</text>
<text x="277" y="192.6">3nH</text>
<text x="277" y="195.1">±0.1nH</text>
<text x="277" y="197.7">0201</text>
<text x="371" y="193.8">L0512</text>
<text x="371" y="196.4">15nH</text>
<text x="371" y="198.9">15nH±3%</text>
<text x="371" y="201.5">0201</text>
<text x="294.3" y="211.4">G6QN2G140M2RN</text>
<text x="321.5" y="211.6">FL0511</text>
<text x="277" y="223.1">L0526</text>
<text x="287.2" y="223.1">±0.1nH</text>
<text x="376.1" y="225.6">L0528</text>
<text x="277" y="228.1">2.4nH</text>
<text x="287.2" y="228.1">0201</text>
<text x="301.2" y="233.2">L0527</text>
<text x="376.1" y="228.1">2.7nH</text>
<text x="376.1" y="230.7">2.7nH±0.1nH</text>
<text x="376.1" y="233.2">0201</text>
<text x="265.6" y="235.8">L0534</text>
<text x="266.9" y="238.3">NM</text>
<text x="301.2" y="235.8">3.1nH</text>
<text x="301.2" y="238.3">±0.1nH</text>
<text x="266.9" y="240.8">0201</text>
<text x="301.2" y="240.8">0201</text>
<text x="322.8" y="250">SAWFD1G90KE0F0A</text>
<text x="56.1" y="256.1">C0521</text>
<text x="66.2" y="256.1">22pF</text>
<text x="99.2" y="256.1">FL0504</text>
<text x="150" y="256.1">L0516</text>
<text x="160.2" y="256.1">±0.1nH</text>
<text x="195.8" y="252.3">FL0505</text>
<text x="371" y="253.5">L0536</text>
<text x="371" y="256.1">2.7nH</text>
<text x="56.1" y="261.2">50V</text>
<text x="68.8" y="261.2">5%</text>
<text x="71.3" y="258.6">0201</text>
<text x="150" y="261.2">2.4nH</text>
<text x="160.2" y="261.2">0201</text>
<text x="371" y="258.6">2.7nH±0.1nH</text>
<text x="371" y="261.2">0201</text>
<text x="51" y="266.2">L0515</text>
<text x="51" y="268.8">NM</text>
<text x="81.5" y="266.2">L0535</text>
<text x="81.5" y="268.8">NM</text>
<text x="174.2" y="267.5">L0517</text>
<text x="254.2" y="267.5">L0518</text>
<text x="51" y="271.3">0201</text>
<text x="81.5" y="271.3">0201</text>
<text x="99.2" y="271.3">DEA162300HT-8045A1</text>
<text x="139.9" y="270">L0531</text>
<text x="139.9" y="272.6">NM</text>
<text x="139.9" y="275.1">0201</text>
<text x="174.2" y="270">3.1nH</text>
<text x="174.2" y="272.6">±0.1nH</text>
<text x="174.2" y="275.1">0201</text>
<text x="195.8" y="275.4">SAFFB2G59AA1F0A</text>
<text x="254.2" y="270">2.7nH</text>
<text x="254.2" y="272.6">2.7nH±0.1nH</text>
<text x="254.2" y="275.1">0201</text>
</g>
<g font-size="2.3" fill="#004080">
<text x="341.8" y="39.2">SDATA</text>
<text x="341.8" y="36.6">SCLK</text>
<text x="359.8" y="39.2">VDD</text>
<text x="108.1" y="43">IN</text>
<text x="123.6" y="43">OUT</text>
<text x="341.8" y="44.2">ANT_LB</text>
<text x="360.7" y="44.2">VIO</text>
<text x="108.1" y="50.6">GND2</text>
<text x="108.1" y="48">GND1</text>
<text x="122.1" y="50.6">GND3</text>
<text x="341.8" y="49.3">ANT_MHB</text>
<text x="341.8" y="56.9">AUXLB1</text>
<text x="341.8" y="59.5">AUXLB2</text>
<text x="341.8" y="64.6">AUXLB4</text>
<text x="341.8" y="62">AUXLB3</text>
<text x="341.8" y="67.1">AUXMHB1</text>
<text x="341.8" y="69.6">AUXMHB2</text>
<text x="341.8" y="74.7">B1</text>
<text x="341.8" y="77.3">B2</text>
<text x="341.8" y="82.3">B7</text>
<text x="341.8" y="79.8">B3</text>
<text x="341.8" y="90">B34</text>
<text x="341.8" y="84.9">B8</text>
<text x="341.8" y="87.4">B26</text>
<text x="359.6" y="84.9">GND</text>
<text x="359.6" y="87.4">GND</text>
<text x="359.6" y="90">GND</text>
<text x="341.8" y="95">B40</text>
<text x="341.8" y="92.5">B39</text>
<text x="359.6" y="92.5">GND</text>
<text x="359.6" y="95">GND</text>
<text x="341.8" y="97.6">B41</text>
<text x="359.6" y="97.6">GND</text>
<text x="326.6" y="120.4">RF1</text>
<text x="326.6" y="123">RF2</text>
<text x="326.6" y="125.5">RF3</text>
<text x="334.2" y="125.5">GND</text>
<text x="334.4" y="120.4">VDD</text>
<text x="334.8" y="123">VC1</text>
<text x="110.7" y="163.6">IN</text>
<text x="131.2" y="163.6">OUT</text>
<text x="110.7" y="168.7">GND</text>
<text x="110.7" y="171.2">GND</text>
<text x="131" y="171.2">GND</text>
<text x="293.5" y="178.9">IN</text>
<text x="310.3" y="176.3">OUT1</text>
<text x="310.3" y="181.4">OUT2</text>
<text x="311.3" y="191.6">GND</text>
<text x="311.3" y="189">GND</text>
<text x="311.3" y="196.6">GND</text>
<text x="311.3" y="194.1">GND</text>
<text x="311.3" y="201.7">GND</text>
<text x="311.3" y="199.2">GND</text>
<text x="311.3" y="204.3">GND</text>
<text x="324" y="227.1">OUTPUT</text>
<text x="337.5" y="227.1">INPUT</text>
<text x="337.5" y="229.7">INPUT</text>
<text x="324" y="234.7">GND</text>
<text x="324" y="237.3">GND</text>
<text x="324" y="239.8">GND</text>
<text x="339.3" y="237.3">GND</text>
<text x="339.3" y="239.8">GND</text>
<text x="324" y="242.4">GND</text>
<text x="339.3" y="242.4">GND</text>
<text x="100.5" y="260.1">IN</text>
<text x="108.4" y="260.1">OUT</text>
<text x="197" y="260.1">IN</text>
<text x="217.6" y="260.1">OUT</text>
<text x="100.5" y="267.8">GND</text>
<text x="108.1" y="267.8">GND</text>
<text x="197" y="265.2">GND</text>
<text x="197" y="267.8">GND</text>
<text x="217.3" y="267.8">GND</text>
</g>
<g font-size="2.3" fill="#000040">
<text x="15.2" y="42.5">DRX_B12_17</text>
<text x="229.3" y="43.7">DRX_ANT_L</text>
<text x="228.8" y="48.8">DRX_ANT_H</text>
<text x="228.8" y="119.9">B1_B3_B39_PRX_MIMO</text>
<text x="18.5" y="163.1">DRX_B2</text>
<text x="15.4" y="259.6">B41_DRX_MIMO</text>
</g>
<g font-size="1.8">
<text x="44.2" y="1.9">5</text>
<text x="127.1" y="1.9">4</text>
<text x="210.1" y="1.9">3</text>
<text x="293" y="1.9">2</text>
<text x="376" y="1.9">1</text>
<text x=".8" y="40.7">D</text>
<text x="418.1" y="40.7">D</text>
<text x=".8" y="113.6">C</text>
<text x="418.1" y="113.6">C</text>
<text x=".8" y="186.6">B</text>
<text x="418.1" y="186.6">B</text>
<text x=".8" y="259.5">A</text>
<text x="418.1" y="259.5">A</text>
<text x="44.2" y="296.3">5</text>
<text x="127.1" y="296.3">4</text>
<text x="210.1" y="296.3">3</text>
<text x="293" y="296.3">2</text>
<text x="376" y="296.3">1</text>
</g>
</svg>
